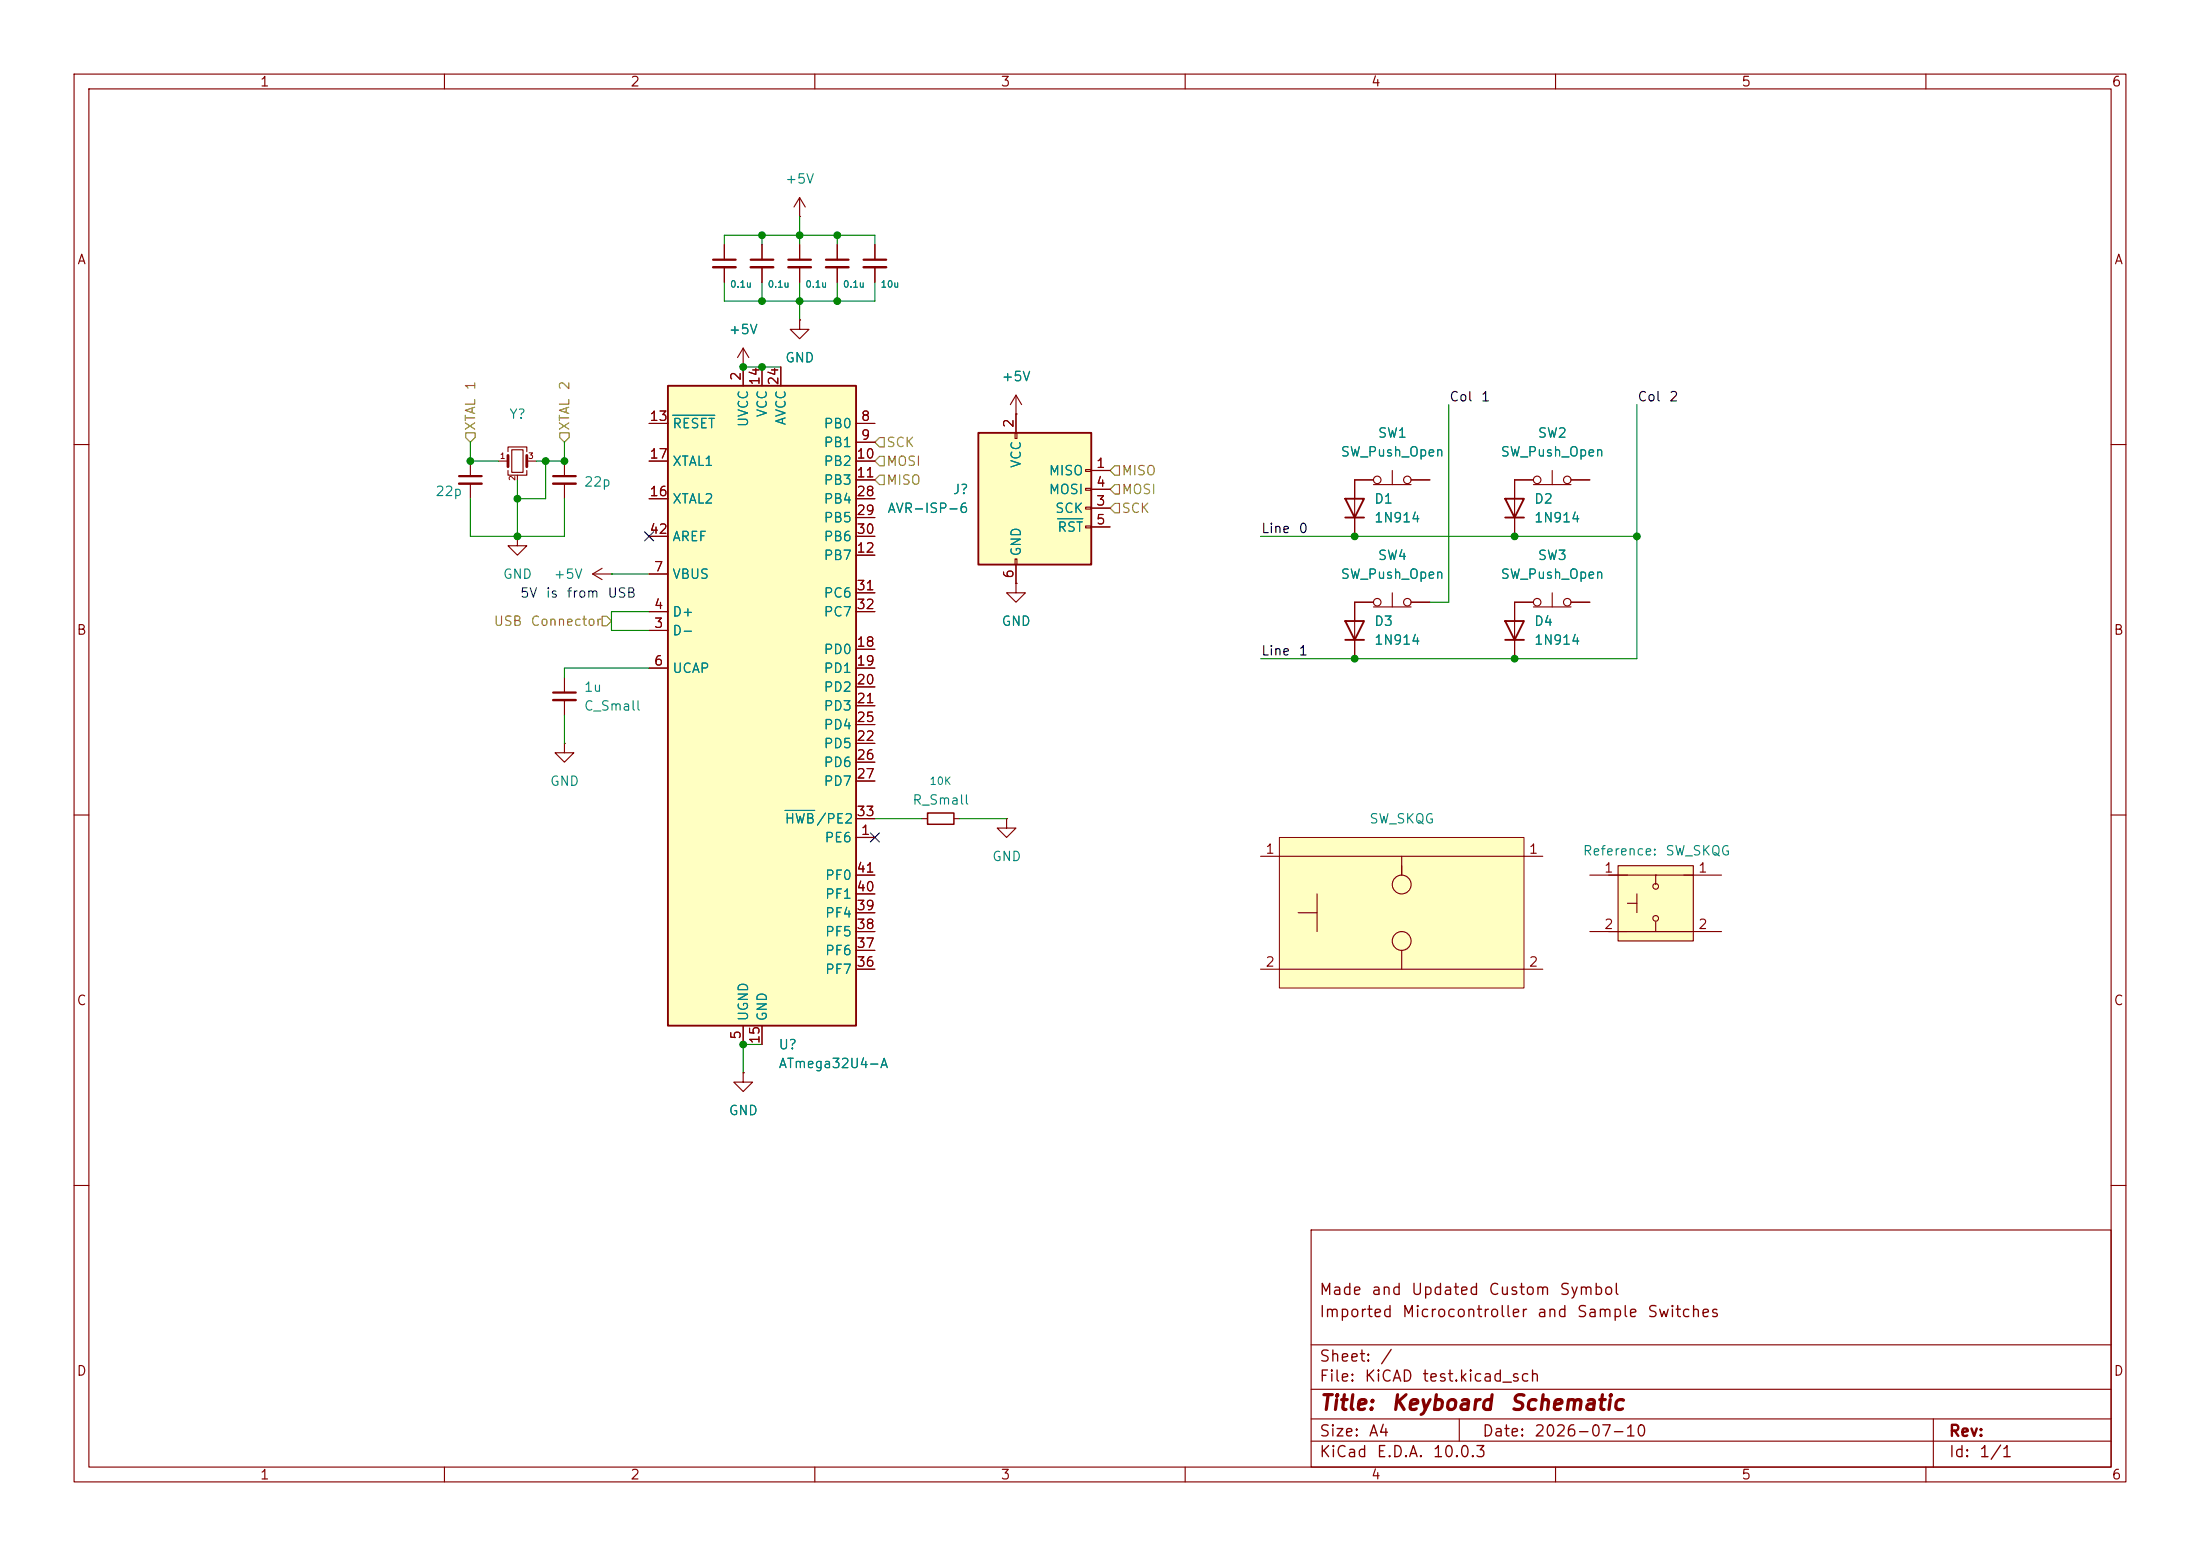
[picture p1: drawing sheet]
<svg xmlns="http://www.w3.org/2000/svg" width="297mm" height="210mm" viewBox="0 0 297 210" stroke-linecap="round" stroke-linejoin="round" font-family="sans-serif">
<g fill="none" stroke="#840000" stroke-width=".15">
<path d="M10 10h277v190h-277zM12 12h273v186h-273zM60 10v2M110 10v2M160 10v2M210 10v2M260 10v2M97.8 33v2.1M97.8 36.1v2M102.9 33v2.1M102.9 36.1v2M107.9 33v2.1"/>
<path d="M107.9 36.1v2M113 33v2.1M113 36.1v2M118.1 33v2.1M118.1 36.1v2M10 60h2M63.5 62.2v2.1M63.5 65.3v2M185.4 64.8h-2.5v7.6M185.4 65.4h5.1M188 63.5v1.9M190.5 64.8h2.5"/>
<path d="M285 60h2M182.9 81.3v7.6M204.5 81.3h2.5M207 81.9h5.1M209.5 80v1.9M212.1 81.3h2.5M10 110h2M135.9 110.5v1.3h1.3l-1.3 1.2-1.3-1.2h1.3M135.9 110.5h.1M285 110h2M10 160h2M177 166h108v32h-108z"/>
<path d="M285 160h2M60 198v2M110 198v2M160 198v2M177 194.5h108M177 191.5h108M177 187.5h108M177 181.5h108M197 191.5v3M210 198v2M260 198v2M261 191.5v6.5"/>
<circle cx="185.9" cy="64.8" r=".51"/>
<circle cx="190" cy="64.8" r=".51"/>
<circle cx="207.5" cy="81.3" r=".51"/>
<circle cx="211.6" cy="81.3" r=".51"/>
</g>
<path d="M96.3 35.1h3M101.3 35.1h3.1M106.4 35.1h3.1M111.5 35.1h3.1M116.6 35.1h3M62 64.3h3" fill="none" stroke="#840000" stroke-width=".3"/>
<path d="M96.3 36.1h3M101.3 36.1h3.1M106.4 36.1h3.1M111.5 36.1h3.1M116.6 36.1h3M62 65.3h3" fill="none" stroke="#840000" stroke-width=".33"/>
<path d="M181.6 67.3h2.5l-1.2 2.6zM181.6 69.9h2.5M181.6 83.8h2.5l-1.2 2.6zM181.6 86.4h2.5" fill="none" stroke="#840000" stroke-width=".25"/>
<path d="M218.4 116.8h10.2v10.2h-10.2z" fill="#ffffc2"/>
<g fill="none" stroke="#840000" stroke-width=".15">
<path d="M182.9 81.3h2.5M185.4 81.9h5.1M188 80v1.9M190.5 81.3h2.5M204.5 81.3v7.6M214.6 118.1h17.8M218.4 116.8h10.2v10.2h-10.2zM223.5 118.1h.1M223.5 118.1v1.3M214.6 125.7h17.8M219.7 121.9h1.3M221 120.7v2.5"/>
<path d="M223.5 124.5v1.2"/>
<circle cx="185.9" cy="81.3" r=".51"/>
<circle cx="190" cy="81.3" r=".51"/>
<circle cx="223.5" cy="119.6" r=".38"/>
<circle cx="223.5" cy="124" r=".38"/>
</g>
<path d="M203.2 83.8h2.5l-1.2 2.6zM203.2 86.4h2.5" fill="none" stroke="#840000" stroke-width=".25"/>
<path d="M172.7 113h33v20.4h-33z" fill="#ffffc2"/>
<g fill="none" stroke="#840000" stroke-width=".15">
<path d="M107.9 43.2v1.3h1.3l-1.3 1.2-1.2-1.2h1.2M107.9 43.2h.1M76.2 91.4v2.1M76.2 94.5v2M170.2 115.6h38.1M189.2 115.6v2.5M170.2 130.8h38.1M175.3 123.2h2.5M177.8 120.7v5M189.2 128.3v2.5"/>
<circle cx="189.2" cy="119.4" r="1.27"/>
<circle cx="189.2" cy="127" r="1.27"/>
</g>
<path d="M172.7 113h33v20.4h-33z" fill="none" stroke="#840000" stroke-width=".14"/>
<path d="M74.7 93.5h3" fill="none" stroke="#840000" stroke-width=".3"/>
<path d="M74.7 94.5h3" fill="none" stroke="#840000" stroke-width=".33"/>
<path d="M90.2 52.1h25.4v86.3h-25.4z" fill="#ffffc2"/>
<path d="M90.2 52.1h25.4v86.3h-25.4zM203.2 67.3h2.5l-1.2 2.6zM203.2 69.9h2.5" fill="none" stroke="#840000" stroke-width=".25"/>
<g fill="none" stroke="#840000" stroke-width=".15">
<path d="M87.6 57.2h2.6M100.3 49.5v2.6M102.9 49.5v2.6M105.4 49.5v2.6M115.6 57.2h2.5M115.6 59.7h2.5M137.2 55.9h.1M137.2 53.3l-.8 1.3M137.2 53.3l.7 1.3M137.2 53.3v2.6M87.6 77.5h2.6M87.6 62.2h2.6"/>
<path d="M87.6 67.3h2.6M87.6 72.4h2.6M115.6 62.2h2.5M115.6 64.8h2.5M115.6 74.9h2.5M115.6 67.3h2.5M115.6 69.9h2.5M115.6 72.4h2.5M204.5 64.8v7.6M87.6 85.1h2.6M87.6 82.6h2.6M87.6 90.2h2.6"/>
<path d="M115.6 82.6h2.5M115.6 90.2h2.5M115.6 87.6h2.5M115.6 92.7h2.5M115.6 95.3h2.5M115.6 97.8h2.5M115.6 80h2.5M115.6 113h2.5M115.6 100.3h2.5M115.6 102.9h2.5M115.6 105.4h2.5M115.6 110.5h2.5"/>
<path d="M115.6 118.1h2.5M100.3 138.4v2.6M102.9 138.4v2.6M115.6 130.8h2.5M115.6 128.3h2.5M115.6 125.7h2.5M115.6 123.2h2.5M115.6 120.7h2.5"/>
</g>
<path d="M90.8 56h5.7M106 109.4h4" fill="none" stroke="#008484" stroke-width=".15"/>
<path d="M132.1 58.4h15.2v17.8h-15.2z" fill="#ffffc2"/>
<g fill="none" stroke="#840000" stroke-width=".15">
<path d="M97.8 33v2.1M97.8 36.1v2M102.9 33v2.1M102.9 36.1v2M107.9 29.2h.1M107.9 26.7l-.7 1.2M107.9 26.7l.8 1.2M107.9 26.7v2.5M107.9 33v2.1M107.9 36.1v2M113 33v2.1M113 36.1v2"/>
<path d="M118.1 33v2.1M118.1 36.1v2M87.6 57.2h2.6M100.3 49.5h.1M100.3 47l-.7 1.3M100.3 47l.8 1.3M100.3 47v5.1M102.9 49.5v2.6M105.4 49.5v2.6M107.9 43.2h.1M115.6 57.2h2.5M115.6 59.7h2.5"/>
<path d="M137 58.4h.3v.8h-.3zM137.2 55.9h.1M137.2 55.9v2.5M67.3 62.2h1.3M68.6 61v-.7h2.5v.7M68.6 63.5v.6h2.5v-.6M69.1 60.7h1.5v3.1h-1.5zM69.8 72.4v1.3h1.3l-1.3 1.2-1.2-1.2h1.2M69.8 72.4h.1M69.8 64.1v.7M71.1 62.2h1.3M76.2 62.2v2.1"/>
<path d="M76.2 65.3v2M80 77.5l1.3 .7M80 77.5h2.5M81.3 76.7l-1.3 .8M82.5 77.5h.1M87.6 77.5h2.6M87.6 62.2h2.6M87.6 67.3h2.6M87.6 72.4h2.6M115.6 64.8h2.5M115.6 62.2h2.5M115.6 74.9h2.5"/>
<path d="M115.6 67.3h2.5M115.6 69.9h2.5M115.6 72.4h2.5M137 75.4h.3v.8h-.3zM137.2 78.7v1.3h1.2l-1.2 1.3-1.3-1.3h1.3M137.2 78.7h.1M137.2 76.2v2.5M146.6 63.4h.7v.2h-.7zM146.6 65.9h.7v.3h-.7zM146.6 68.5h.7v.2h-.7zM146.6 71h.7v.2h-.7zM147.3 63.5h2.6"/>
<path d="M147.3 68.6h2.6M147.3 66h2.6M147.3 71.1h2.6M182.9 69.9v2.5M185.4 64.8h-2.5v2.5M190.5 64.8h2.5M204.5 69.9v2.5M207 65.4h5.1M207 64.8h-2.5v2.5M209.5 63.5v1.9M212.1 64.8h2.5M87.6 85.1h2.6"/>
<path d="M87.6 82.6h2.6M87.6 90.2h2.6M115.6 82.6h2.5M115.6 90.2h2.5M115.6 87.6h2.5M115.6 92.7h2.5M115.6 95.3h2.5M115.6 97.8h2.5M115.6 80h2.5M182.9 86.4v2.5M185.4 81.3h-2.5v2.5M190.5 81.3h2.5"/>
<path d="M204.5 86.4v2.5M207 81.3h-2.5v2.5M212.1 81.3h2.5M76.2 100.3v1.3h1.3l-1.3 1.3-1.3-1.3h1.3M76.2 100.3h.1M115.6 110.5h2.5M115.6 113h2.5M115.6 100.3h2.5M115.6 102.9h2.5M115.6 105.4h2.5M115.6 118.1h2.5M124.5 110.5h.7"/>
<path d="M128.8 110.5h.7M100.3 138.4v2.6M102.9 138.4v2.6M115.6 130.8h2.5M115.6 128.3h2.5M115.6 125.7h2.5M115.6 123.2h2.5M115.6 120.7h2.5M100.3 144.8v1.3h1.3l-1.3 1.2-1.2-1.2h1.2M100.3 144.8h.1"/>
<circle cx="207.5" cy="64.8" r=".51"/>
<circle cx="211.6" cy="64.8" r=".51"/>
</g>
<path d="M132.1 58.4h15.2v17.8h-15.2z" fill="none" stroke="#840000" stroke-width=".25"/>
<path d="M90.8 56h5.7M142.8 70h3.4M106 109.4h4" fill="none" stroke="#008484" stroke-width=".15"/>
<path d="M68.6 61.5v1.5M71.1 61.5v1.5" fill="none" stroke="#840000" stroke-width=".38"/>
<path d="M74.7 64.3h3" fill="none" stroke="#840000" stroke-width=".3"/>
<path d="M74.7 65.3h3" fill="none" stroke="#840000" stroke-width=".33"/>
<path d="M125.2 109.7h3.6v1.6h-3.6z" fill="none" stroke="#840000" stroke-width=".2"/>
<path d="M62.9 58.4h1.2v.7l-.6 .6-.6-.6zM75.6 58.4h1.2v.7l-.6 .6-.6-.6zM118.1 59.7l.6-.6h.7v1.2h-.7zM118.1 64.8l.6-.7h.7v1.3h-.7zM118.7 61.6h.7v1.3h-.7l-.6-.7zM150.5 62.9h.6v1.2h-.6l-.6-.6zM150.5 65.4h.6v1.3h-.6l-.6-.7zM150.5 67.9h.6v1.3h-.6l-.6-.6zM81.3 83.2h.6l.6 .6-.6 .7h-.6z" fill="none" stroke="#848400" stroke-width=".15"/>
<g fill="none" stroke="#008400" stroke-width=".15">
<path d="M97.8 38.1v2.5h20.3v-2.5M97.8 33v-1.2h20.3v1.2M102.9 31.8v1.2M102.9 38.1v2.5M107.9 29.2v3.8M107.9 38.1v5.1M113 31.8v1.2M113 38.1v2.5M63.5 59.7v2.5h3.8M76.2 59.7v2.5h-3.8M100.3 49.5h5.1M195.6 54.6v26.7h-2.6"/>
<path d="M221 54.6v34.3h-50.8M63.5 67.3v5.1h12.7v-5.1M69.8 64.8v7.6M73.7 62.2v5.1h-3.9M82.5 77.5h5.1M170.2 72.4h50.8M76.2 96.5v3.8M87.6 90.2h-11.4v1.2M87.6 82.6h-5.1v2.5h5.1M118.1 110.5h6.4M129.5 110.5h6.4M102.9 141h-2.6v3.8"/>
</g>
<path d="M87 71.8l1.2 1.2M88.2 71.8l-1.2 1.2M117.5 112.4l1.2 1.2M118.7 112.4l-1.2 1.2" fill="none" stroke="#000084" stroke-width=".15"/>
<g fill="#008400" stroke="#008400" stroke-width=".14">
<circle cx="100.3" cy="49.5" r=".46"/>
<circle cx="76.2" cy="62.2" r=".46"/>
<circle cx="102.9" cy="40.6" r=".46"/>
<circle cx="113" cy="40.6" r=".46"/>
<circle cx="107.9" cy="40.6" r=".46"/>
<circle cx="102.9" cy="31.8" r=".46"/>
<circle cx="69.8" cy="72.4" r=".46"/>
<circle cx="63.5" cy="62.2" r=".46"/>
<circle cx="102.9" cy="49.5" r=".46"/>
<circle cx="107.9" cy="31.8" r=".46"/>
<circle cx="113" cy="31.8" r=".46"/>
<circle cx="73.7" cy="62.2" r=".46"/>
<circle cx="69.8" cy="67.3" r=".46"/>
<circle cx="100.3" cy="141" r=".46"/>
<circle cx="182.9" cy="88.9" r=".46"/>
<circle cx="204.5" cy="72.4" r=".46"/>
<circle cx="204.5" cy="88.9" r=".46"/>
<circle cx="182.9" cy="72.4" r=".46"/>
<circle cx="221" cy="72.4" r=".46"/>
</g>
<g font-size="2" fill="#840000">
<text x="178" y="190.8">Title:</text>
<text x="187.7" y="190.8">Keyboard</text>
<text x="203.7" y="190.8">Schematic</text>
</g>
<g font-size="1.5" fill="#840000">
<text x="178" y="178.2">Imported</text>
<text x="178" y="175.2">Made</text>
<text x="185" y="175.2">and</text>
<text x="189.2" y="178.2">Microcontroller</text>
<text x="190.4" y="175.2">Updated</text>
<text x="200.8" y="175.2">Custom</text>
<text x="207.4" y="178.2">and</text>
<text x="210.4" y="175.2">Symbol</text>
<text x="212.8" y="178.2">Sample</text>
<text x="222.3" y="178.2">Switches</text>
<text x="178" y="184.2">Sheet:</text>
<text x="186.2" y="184.2">/</text>
<text x="178" y="186.9">File:</text>
<text x="184.1" y="186.9">KiCAD</text>
<text x="191.9" y="186.9">test.kicad_sch</text>
<text x="178" y="197.1">KiCad</text>
<text x="178" y="194.3">Size:</text>
<text x="184.7" y="194.3">A4</text>
<text x="185.7" y="197.1">E.D.A.</text>
<text x="193.3" y="197.1">10.0.3</text>
<text x="200" y="194.3">Date:</text>
<text x="207" y="194.3">2026-07-10</text>
<text x="263" y="194.3">Rev:</text>
<text x="263" y="197.1">Id:</text>
<text x="267.1" y="197.1">1/1</text>
</g>
<g font-size="1.3" fill="#840000">
<text x="35" y="12">1</text>
<text x="85" y="12">2</text>
<text x="135" y="12">3</text>
<text x="185" y="12">4</text>
<text x="235" y="12">5</text>
<text x="285" y="12">6</text>
<text x="10.3" y="36">A</text>
<text x="285.3" y="36">A</text>
<text x="100.3" y="51.5" transform="rotate(-90 100.3 51.5)">2</text>
<text x="102.8" y="52.1" transform="rotate(-90 102.8 52.1)">14</text>
<text x="105.4" y="52.1" transform="rotate(-90 105.4 52.1)">24</text>
<text x="87.6" y="57.1">13</text>
<text x="116.1" y="57.1">8</text>
<text x="116.1" y="59.7">9</text>
<text x="137.1" y="57.9" transform="rotate(-90 137.1 57.9)">2</text>
<text x="87.6" y="62.2">17</text>
<text x="115.5" y="62.2">10</text>
<text x="115.5" y="64.7">11</text>
<text x="147.9" y="63.5">1</text>
<text x="87.6" y="67.3">16</text>
<text x="115.5" y="67.3">28</text>
<text x="115.5" y="69.8">29</text>
<text x="147.9" y="68.6">3</text>
<text x="147.9" y="66">4</text>
<text x="147.9" y="71.1">5</text>
<text x="87.6" y="72.4">42</text>
<text x="88.2" y="77.4">7</text>
<text x="115.5" y="74.9">12</text>
<text x="115.5" y="72.4">30</text>
<text x="88.2" y="82.5">4</text>
<text x="115.5" y="80">31</text>
<text x="115.5" y="82.5">32</text>
<text x="137.1" y="78.2" transform="rotate(-90 137.1 78.2)">6</text>
<text x="10.3" y="86">B</text>
<text x="88.2" y="85.1">3</text>
<text x="115.5" y="87.6">18</text>
<text x="285.3" y="86">B</text>
<text x="88.2" y="90.1">6</text>
<text x="115.5" y="90.1">19</text>
<text x="115.5" y="92.7">20</text>
<text x="115.5" y="95.2">21</text>
<text x="115.5" y="100.3">22</text>
<text x="115.5" y="97.8">25</text>
<text x="115.5" y="102.8">26</text>
<text x="115.5" y="105.4">27</text>
<text x="115.5" y="110.5">33</text>
<text x="116.1" y="113">1</text>
<text x="115.5" y="118.1">41</text>
<text x="170.7" y="115.5">1</text>
<text x="206.3" y="115.5">1</text>
<text x="216.5" y="118.1">1</text>
<text x="229.2" y="118.1">1</text>
<text x="115.5" y="125.7">38</text>
<text x="115.5" y="123.2">39</text>
<text x="115.5" y="120.6">40</text>
<text x="216.5" y="125.7">2</text>
<text x="229.2" y="125.7">2</text>
<text x="115.5" y="130.8">36</text>
<text x="115.5" y="128.2">37</text>
<text x="170.7" y="130.8">2</text>
<text x="206.3" y="130.8">2</text>
<text x="10.3" y="136">C</text>
<text x="285.3" y="136">C</text>
<text x="100.3" y="140.4" transform="rotate(-90 100.3 140.4)">5</text>
<text x="102.8" y="141" transform="rotate(-90 102.8 141)">15</text>
<text x="10.3" y="186">D</text>
<text x="285.3" y="186">D</text>
<text x="35" y="200">1</text>
<text x="85" y="200">2</text>
<text x="135" y="200">3</text>
<text x="185" y="200">4</text>
<text x="235" y="200">5</text>
<text x="285" y="200">6</text>
</g>
<g font-size="1.3" fill="#008484">
<text x="105.9" y="25.1">+5V</text>
<text x="98.3" y="45.4">+5V</text>
<text x="105.9" y="49.2">GND</text>
<text x="135.1" y="51.8">+5V</text>
<text x="68.7" y="56.9">Y?</text>
<text x="90.7" y="58.1">RESET</text>
<text x="101.3" y="57.7" transform="rotate(-90 101.3 57.7)">UVCC</text>
<text x="103.8" y="56.4" transform="rotate(-90 103.8 56.4)">VCC</text>
<text x="106.4" y="57.5" transform="rotate(-90 106.4 57.5)">AVCC</text>
<text x="111.1" y="58.1">PB0</text>
<text x="185.9" y="59.4">SW1</text>
<text x="207.5" y="59.4">SW2</text>
<text x="78.7" y="66">22p</text>
<text x="90.7" y="63.2">XTAL1</text>
<text x="111.1" y="60.7">PB1</text>
<text x="111.1" y="63.2">PB2</text>
<text x="111.1" y="65.7">PB3</text>
<text x="138.1" y="63.3" transform="rotate(-90 138.1 63.3)">VCC</text>
<text x="141.5" y="64.5">MISO</text>
<text x="180.9" y="61.9">SW_Push_Open</text>
<text x="202.5" y="61.9">SW_Push_Open</text>
<text x="58.7" y="67.3">22p</text>
<text x="90.7" y="68.3">XTAL2</text>
<text x="111.1" y="68.3">PB4</text>
<text x="111.1" y="70.8">PB5</text>
<text x="119.7" y="69.6">AVR-ISP-6</text>
<text x="128.5" y="67">J?</text>
<text x="141.5" y="67">MOSI</text>
<text x="142.4" y="69.6">SCK</text>
<text x="185.4" y="68.3">D1</text>
<text x="185.4" y="70.8">1N914</text>
<text x="207" y="68.3">D2</text>
<text x="207" y="70.8">1N914</text>
<text x="90.7" y="73.4">AREF</text>
<text x="111.1" y="75.9">PB7</text>
<text x="111.1" y="73.4">PB6</text>
<text x="138.1" y="75.2" transform="rotate(-90 138.1 75.2)">GND</text>
<text x="142.7" y="72.1">RST</text>
<text x="185.9" y="75.9">SW4</text>
<text x="207.5" y="75.9">SW3</text>
<text x="67.8" y="78.4">GND</text>
<text x="74.7" y="78.4">+5V</text>
<text x="90.7" y="83.5">D+</text>
<text x="90.7" y="78.4">VBUS</text>
<text x="111.1" y="81">PC6</text>
<text x="111.1" y="83.5">PC7</text>
<text x="180.9" y="78.4">SW_Push_Open</text>
<text x="202.5" y="78.4">SW_Push_Open</text>
<text x="90.7" y="86.1">D-</text>
<text x="111.1" y="88.6">PD0</text>
<text x="135.1" y="84.8">GND</text>
<text x="185.4" y="84.8">D3</text>
<text x="185.4" y="87.3">1N914</text>
<text x="207" y="84.8">D4</text>
<text x="207" y="87.3">1N914</text>
<text x="78.7" y="93.7">1u</text>
<text x="90.7" y="91.1">UCAP</text>
<text x="111.1" y="91.1">PD1</text>
<text x="111.1" y="93.7">PD2</text>
<text x="78.7" y="96.2">C_Small</text>
<text x="111.1" y="96.2">PD3</text>
<text x="111.1" y="101.3">PD5</text>
<text x="111.1" y="98.8">PD4</text>
<text x="74.2" y="106.4">GND</text>
<text x="111.1" y="103.8">PD6</text>
<text x="111.1" y="106.4">PD7</text>
<text x="105.8" y="111.5">HWB/PE2</text>
<text x="123.1" y="108.9">R_Small</text>
<text x="184.8" y="111.5">SW_SKQG</text>
<text x="111.2" y="114">PE6</text>
<text x="111.3" y="119.1">PF0</text>
<text x="133.9" y="116.5">GND</text>
<text x="213.6" y="115.8">Reference:</text>
<text x="224.7" y="115.8">SW_SKQG</text>
<text x="111.3" y="124.2">PF4</text>
<text x="111.3" y="121.6">PF1</text>
<text x="111.3" y="131.8">PF7</text>
<text x="111.3" y="129.2">PF6</text>
<text x="111.3" y="126.7">PF5</text>
<text x="101.3" y="137.9" transform="rotate(-90 101.3 137.9)">UGND</text>
<text x="103.8" y="137.9" transform="rotate(-90 103.8 137.9)">GND</text>
<text x="105" y="141.9">U?</text>
<text x="105" y="144.5">ATmega32U4-A</text>
<text x="98.3" y="150.8">GND</text>
</g>
<g font-size="1.3" fill="#848400">
<text x="64.5" y="52.8" transform="rotate(-90 64.5 52.8)">1</text>
<text x="77.2" y="52.8" transform="rotate(-90 77.2 52.8)">2</text>
<text x="64.5" y="58.2" transform="rotate(-90 64.5 58.2)">XTAL</text>
<text x="77.2" y="58.2" transform="rotate(-90 77.2 58.2)">XTAL</text>
<text x="119.6" y="65.7">MISO</text>
<text x="119.6" y="63.2">MOSI</text>
<text x="119.6" y="60.7">SCK</text>
<text x="151.3" y="64.5">MISO</text>
<text x="151.3" y="67">MOSI</text>
<text x="151.3" y="69.6">SCK</text>
<text x="66.6" y="84.8">USB</text>
<text x="71.5" y="84.8">Connector</text>
</g>
<g font-size="1.3">
<text x="195.6" y="54.5">Col</text>
<text x="199.8" y="54.5">1</text>
<text x="221" y="54.5">Col</text>
<text x="225.2" y="54.5">2</text>
<text x="170.2" y="72.3">Line</text>
<text x="175.2" y="72.3">0</text>
<text x="170.2" y="88.8">Line</text>
<text x="175.2" y="88.8">1</text>
</g>
<g font-size="1.3" fill="#0000c2">
<text x="70.1" y="81">5V</text>
<text x="73.6" y="81">is</text>
<text x="76.4" y="81">from</text>
<text x="81.9" y="81">USB</text>
</g>
<text font-size="1" fill="#008484" x="125.4" y="106.2">10K</text>
<g font-size=".9" fill="#008484">
<text x="98.5" y="39">0.1u</text>
<text x="103.6" y="39">0.1u</text>
<text x="108.7" y="39">0.1u</text>
<text x="113.7" y="39">0.1u</text>
<text x="118.8" y="39">10u</text>
</g>
<g font-size=".8" fill="#840000">
<text x="67.4" y="62.1">1</text>
<text x="69.7" y="65" transform="rotate(-90 69.7 65)">2</text>
<text x="71.2" y="62.1">3</text>
</g>
</svg>
